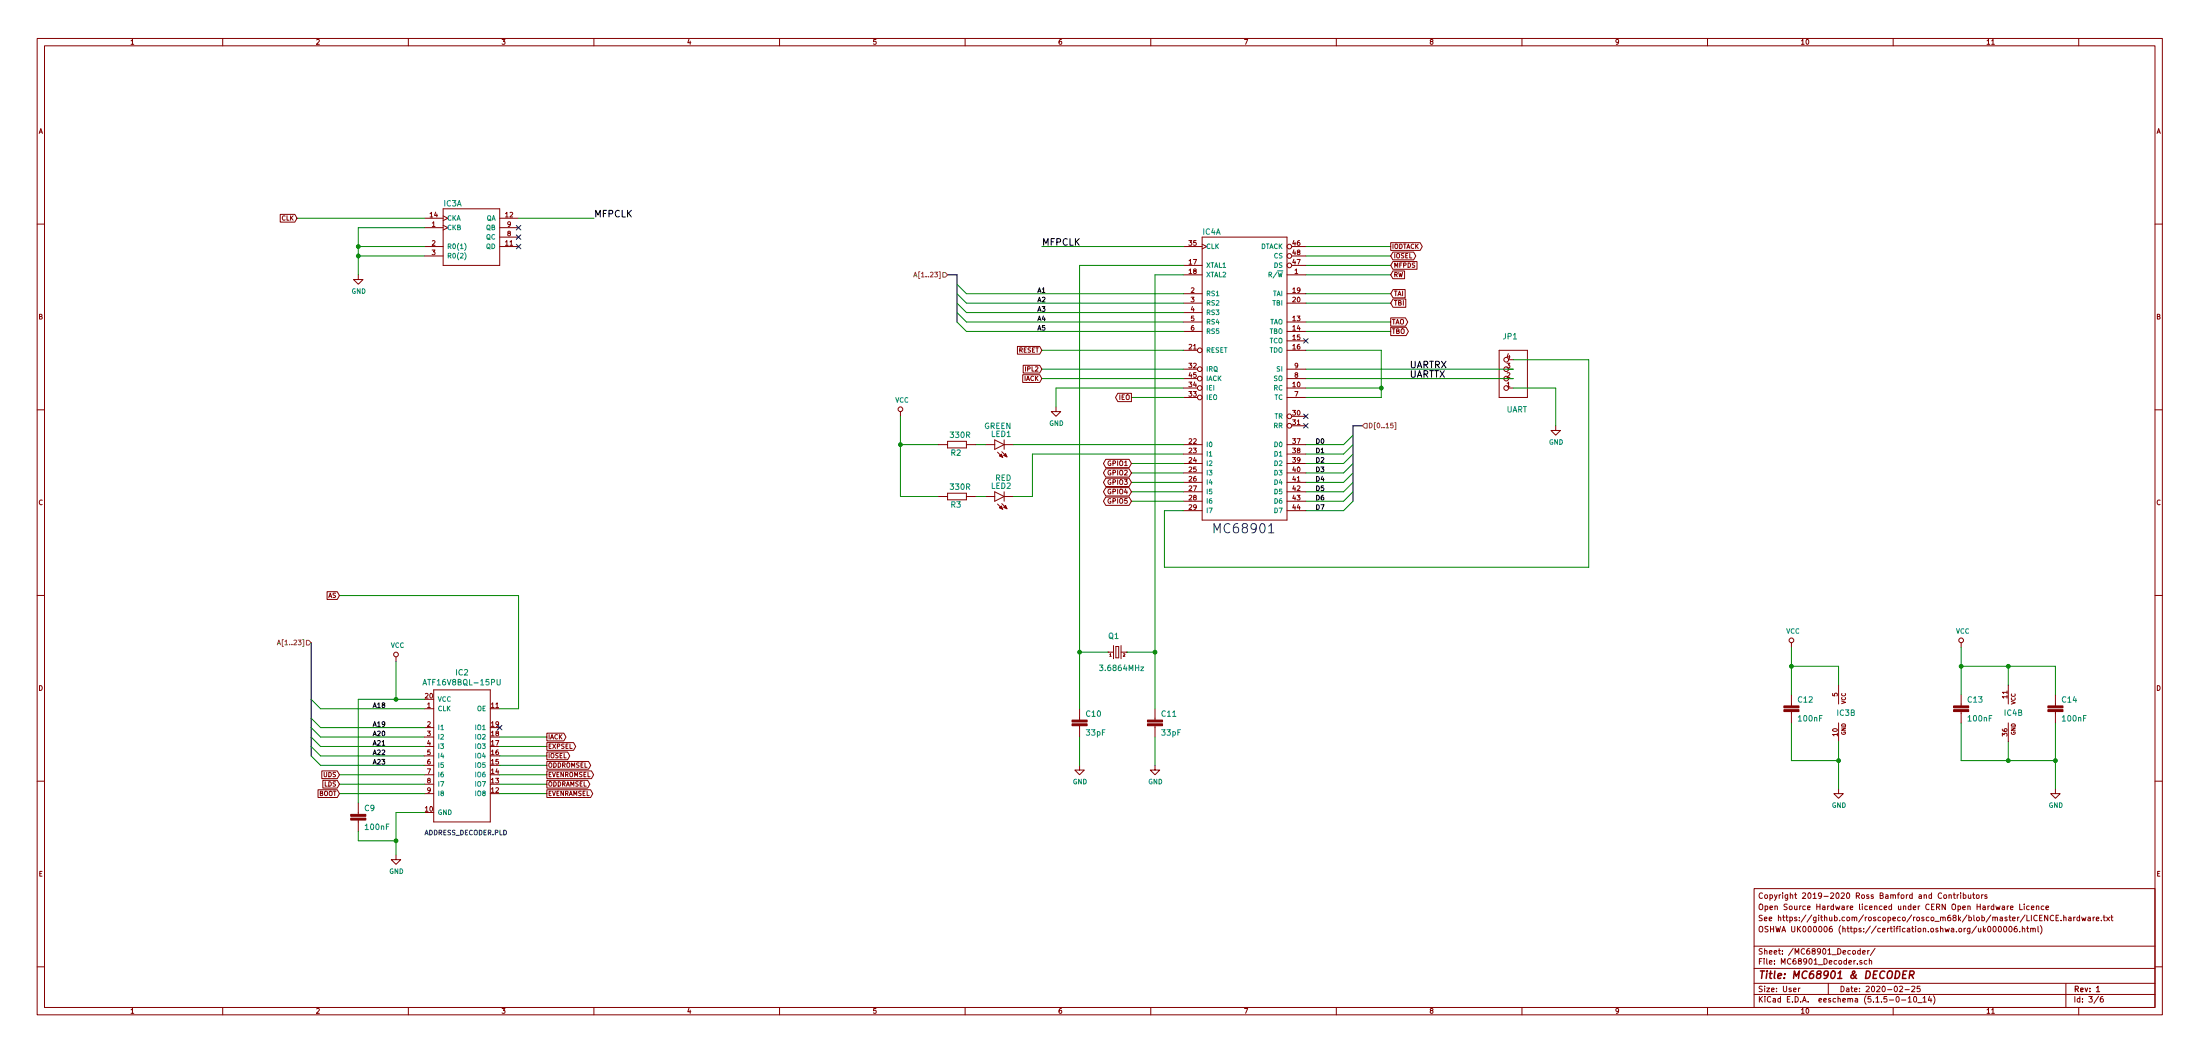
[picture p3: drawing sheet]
<svg xmlns="http://www.w3.org/2000/svg" width="593mm" height="283mm" viewBox="0 0 593 283" stroke-linecap="round" stroke-linejoin="round" font-family="sans-serif">
<g fill="none" stroke="#840000" stroke-width=".27">
<path d="M10 10.4h572.5v262.9h-572.5zM12 12.3h568.5v259h-568.5zM60 10.4v1.9M110 10.4v1.9M160 10.4v1.9M210 10.4v1.9M260 10.4v1.9M310 10.4v1.9M360 10.4v1.9M410 10.4v1.9M460 10.4v1.9M510 10.4v1.9"/>
<path d="M536.5 11.9h.8M560 10.4v1.9M75.5 57.7h3.9l.6 1.1-.6 1h-3.9zM114.3 58.8h5.1M119.4 58.1l1.2 .7-1.2 .6M119.4 56.2h15.2v15.3h-15.2zM134.6 58.8h5.1M10 60.3h2M96.5 74v1.3h1.3l-1.3 1.2-1.3-1.2h1.3M114.3 66.4h5.1M114.3 68.9h5.1M114.3 61.3h5.1"/>
<path d="M119.4 60.7l1.2 .6-1.2 .6M134.6 63.8h5.1M134.6 66.4h5.1M134.6 61.3h5.1M318.8 74h5M318.8 71.5h5M318.8 79.1h5M318.8 66.4h5M323.8 65.8l1.3 .6-1.3 .6M323.8 63.8h22.9v76.2h-22.9zM346.7 74h5.1M346.7 79.1h5.1"/>
<path d="M348 71.5h3.8M348 66.4h3.8M348 68.9h3.8M374.6 65.3h8l.6 1.1-.6 1h-8zM375.2 73h3.2v2.1h-3.2l-.6-1.1zM375.2 67.9h5.6l.6 1-.6 1.1h-5.6l-.6-1.1zM375.2 70.4h6.5v2.1h-6.5l-.6-1zM375.3 78h3.2v2.2h-3.2l-.7-1.1zM580.5 60.3h2M274.1 93.3h6l.6 1-.6 1.1h-6zM275.6 98.4h4.5l.6 1-.6 1.1h-4.5zM318.8 86.7h5"/>
<path d="M318.8 89.2h5M318.8 94.3h3.8M318.8 81.6h5M318.8 99.4h3.8M318.8 84.2h5M346.7 86.7h5.1M346.7 89.2h5.1M346.7 91.8h5.1M346.7 94.3h5.1M346.7 81.6h5.1M346.7 99.4h5.1M374.6 88.1h4.2l.6 1.1-.6 1.2h-4.2z"/>
<path d="M374.6 85.6h4l.6 1.1-.6 1.1h-4zM375.3 80.5h3.4v2.2h-3.4l-.7-1.1zM403.9 94.3h7.6v12.7h-7.6zM406.4 99.4h1.3M406.4 96.9h1.3M10 110.4h2M242.6 110.8v1.3M252.7 119.7h2.6M255.3 118.8h5v1.8h-5zM260.3 119.7h2.6M265.4 119.7h2.6M268 118.5l2.5 1.2-2.5 1.3z"/>
<path d="M270.5 119.7h2.5M270.5 118.5v2.5M275.5 100.9h4.6l.6 1-.6 1.1h-4.6zM284.5 109.6v1.2h1.2l-1.2 1.3-1.3-1.3h1.3M301.1 105.9h3.7v2.2h-3.7l-.6-1.1zM318.8 104.5h3.8M318.8 119.7h5M318.8 107h3.8M318.8 101.9h3.8M346.7 104.5h5.1M346.7 119.7h5.1M346.7 107h5.1"/>
<path d="M346.7 101.9h5.1M348 112.1h3.8M348 114.6h3.8M406.4 104.5h1.3M406.4 101.9h1.3M419.1 114.6v1.3h1.3l-1.3 1.3-1.3-1.3h1.3M580.5 110.4h2M252.7 133.7h2.6M255.3 132.8h5v1.8h-5zM260.3 133.7h2.6M265.4 133.7h2.6M268 132.4l2.5 1.3-2.5 1.3z"/>
<path d="M268.7 135.7l1.4 1.4M268.7 121.8l1.4 1.4M269.9 135.6l1.4 1.4M269.9 121.6l1.4 1.4M270.5 133.7h2.5M270.5 132.4v2.6M297.9 133.9h6.3l.6 1.1-.6 1.1h-6.3l-.6-1.1zM297.9 131.3h6.3l.6 1.1-.6 1.1h-6.3l-.6-1.1zM297.9 128.8h6.3l.6 1.1-.6 1.1h-6.3l-.6-1.1zM297.9 126.2h6.3l.6 1.1-.6 1.2h-6.3l-.6-1.2zM297.9 123.7h6.3l.6 1.1-.6 1.1h-6.3l-.6-1.1zM318.8 122.3h5"/>
<path d="M318.8 124.8h5M318.8 127.3h5M318.8 129.9h5M318.8 132.4h5M318.8 135h5M318.8 137.5h5M346.7 122.3h5.1M346.7 124.8h5.1M346.7 127.3h5.1M346.7 129.9h5.1M346.7 132.4h5.1M346.7 135h5.1"/>
<path d="M346.7 137.5h5.1M88.1 159.3h2.8l.5 1.1-.5 1h-2.8zM10 160.3h2M106.7 176.9v1.2M298.4 175.6h.1M298.4 175.6h1.6M300 173.8v3.6M300.6 174.1h.8v3h-.8zM302 175.6h1.5M302 173.8v3.6M303.5 175.6h.1M482.6 173.1v1.2"/>
<path d="M528.3 173.1v1.2M580.5 160.3h2M114.3 190.8h2.5M114.3 195.9h2.5M114.3 198.5h2.5M116.8 185.8h15.3v35.5h-15.3zM147.3 197.4h4.6l.6 1.1-.6 1h-4.6zM147.3 200h7.2l.6 1-.6 1.1h-7.2zM290.8 190.8v3.1M290.8 195.4v3.1M311.1 190.8v3.1M311.1 195.4v3.1"/>
<path d="M482.6 187v3.1M482.6 191.6v3.1M495.3 184.5v5.1M495.3 194.7v5M528.3 187v3.1M528.3 191.6v3.1M541 184.5v5.1M541 194.7v5M553.7 187v3.1M553.7 191.6v3.1M10 210.4h2M85.7 212.7h5.2l.5 1-.5 1.1h-5.2z"/>
<path d="M86.7 207.6h4.2l.5 1-.5 1.1h-4.2zM87 210.1h3.9l.5 1.1-.5 1h-3.9zM96.5 216.2v3.1M114.3 201h2.5M114.3 203.5h2.5M114.3 206.1h2.5M114.3 208.6h2.5M114.3 211.2h2.5M114.3 213.7h2.5M147.3 207.6h12l.6 1-.6 1.1h-12zM147.3 202.5h5.6l.6 1-.6 1.1h-5.6zM147.3 212.7h11.8l.6 1-.6 1.1h-11.8z"/>
<path d="M147.3 210.1h11l.6 1.1-.6 1h-11zM147.3 205h11.2l.6 1.1-.6 1h-11.2zM290.8 206.1v1.3h1.3l-1.3 1.2-1.2-1.2h1.2M311.1 206.1v1.3h1.3l-1.3 1.2-1.2-1.2h1.2M495.3 212.4v1.3h1.3l-1.3 1.3-1.3-1.3h1.3M553.7 212.4v1.3h1.3l-1.3 1.3-1.3-1.3h1.3M580.5 210.4h2M96.5 220.8v3.1M106.7 230.2v1.3h1.2l-1.2 1.3-1.3-1.3h1.3M472.5 239.3h108v32h-108zM472.5 254.8h108M501.1 256h-.4l-.3 .2 .1 .6 .6 .1"/>
<path d="M501.1 255.4v1.5M501.6 258.7l-.4-.1-.2 .2 .1 .3 .5 .1v.4h-.6M501.8 256.5l.7-.2-.1-.3h-.4l-.2 .2 .1 .7h.5M502.9 258.7l-.4-.1-.3 .3 .1 .6 .6 .1M503.1 256v.9M503.6 258.8l.5-.1 .1 .9M503.6 256l-.5 .2M503.6 258.1v1.5M505.1 255.4l-1.2 1.9M523.7 241.1h.6v.7h-.6zM525 241.1l.6-.1 .1 .9M525 240.9v1"/>
<path d="M526.2 240.9h.6M526.4 240.4v1.3l.4 .2M527.3 240.9v1M527.7 240.9l-.4 .3M528.2 240.4v.2M528.2 240.9v1M528.9 241l.4-.1 .3 .3-.1 .6-.6 .1M528.9 240.4v1.5M530.3 240.9v1l.6-.1M530.9 240.9v1M531.4 240.9h.6M531.6 240.4v1.3l.4 .2"/>
<path d="M532.5 241.1h.6v.7h-.6zM533.8 240.9v1M534.3 240.9l-.5 .3M535.3 241l-.4-.1-.2 .2v.3l.6 .1v.4h-.6M535.6 249.6l.2-.2a.8 .8 0 0 1 .5 .8 .8 .8 0 0 1-.5 .7l-.3-.5zM537.1 249.5l.2-.1a.81 .81 0 0 1 .5 .8 .81 .81 0 0 1-.5 .7 1 1 0 0 1-.2-1.4zM538.5 249.6l.2-.2a.81 .81 0 0 1 .5 .8 .81 .81 0 0 1-.5 .7l-.4-.5zM539.4 244h.6v1M540 249.5l.1-.1a.8 .8 0 0 1 .5 .8 .8 .8 0 0 1-.5 .7 1 1 0 0 1-.1-1.4zM540 244.3l-.7 .3 .2 .4 .5-.1M540.7 244v1M541.2 244l-.5 .2"/>
<path d="M541.3 249.6l.2-.2a.8 .8 0 0 1 .6 .8 .8 .8 0 0 1-.6 .7l-.3-.5zM541.6 244.5l.7-.2-.1-.3h-.4l-.2 .2 .1 .7h.5M543.3 249.4h-.3l-.3 .4-.1 .9 .3 .2 .5-.1-.1-.7-.4-.1-.3 .3M544.1 250.8v.1M544.1 243.5v1.5h.7M544.8 250.1l.6-.1 .1 .9M544.8 249.4v1.5M545.3 243.5v.1M545.3 244v1M545.9 250h.6M546.2 249.4v1.3l.3 .2M546.7 244h-.4l-.4 .2 .1 .6 .7 .1"/>
<path d="M547 250.1l.6-.1 .1 .9M547 250v.9M547.2 244.5l.8-.2-.1-.3h-.5l-.2 .2 .1 .7h.6M547.7 250.2l.2-.2h.3l.1 .9M548.6 244.1l.6-.1v1M548.6 244v1M549 249.4v1.3l.2 .2M549.7 249.2a1.71 1.71 0 0 1 0 2.3M550.6 244h-.4l-.3 .2 .1 .6 .6 .1M551.2 244.5l.7-.2-.1-.3h-.4l-.2 .2v.7h.6M551.7 246.5v1.4l-.9-1.4v1.4M553.2 246.6a.67 .67 0 0 0-.9 .6 .67 .67 0 0 0 .9 .6"/>
<path d="M553.9 247.2h.5M554.6 246.5h-.7v1.4h.7M555.2 247.8v.1M556 247.1l.5-.1 .1 .9M556 246.5v1.4M557.3 247h.6v.9M557.9 247.3l-.7 .3 .3 .3h.4M558.6 247v.9M559.1 247l-.5 .2M560.2 247h-.4l-.3 .2 .1 .6 .6 .1M560.2 246.5v1.4M560.8 247l.3 .9 .3-.7 .2 .7 .3-.9"/>
<path d="M562.5 247h.6v.9M563.1 247.3l-.7 .3 .3 .3h.4M563.9 247v.9M564.3 247l-.4 .2M564.7 247.5l.7-.2v-.3h-.5l-.2 .2 .1 .7h.6M566.1 247.8v.1M566.6 247h.6M566.8 246.5v1.2l.4 .2M567.5 247l.8 .9M568.3 247l-.8 .9M568.7 247h.5M568.9 246.5v1.2l.3 .2"/>
<path d="M10 260.3h2M60 271.3v2M110 271.3v2M160 271.3v2M210 271.3v2M260 271.3v2M310 271.3v2M360 271.3v2M410 271.3v2M460 271.3v2M472.5 267.8h108M472.5 264.8h108"/>
<path d="M472.5 260.8h108M484.5 266.1v.9M484.9 266.1l-.4 .2M492.5 264.8v3M510 271.3v2M511.7 265.7l.6-.1 .3 .4-.9 1h.9M512.3 269.3h1.1M513.2 266.5h1.1M514.1 268.8l.4-.5v1.5M514.1 269.8h.8M515 265.7l.6-.1 .2 .4-.9 1h.9M515.6 268.5l.2-.2a.81 .81 0 0 1 .5 .8 .81 .81 0 0 1-.5 .7l-.3-.5z"/>
<path d="M516.6 270h1.2M517.2 265.6h-.7l-.1 .7 .7-.1 .1 .7h-.8M518.1 268.8l.4-.5v1.5M518.1 269.8h.8M519.8 268.3l-.3 1.1h.9M520.2 268.9v.9M520.8 268.1a1.71 1.71 0 0 1 0 2.3M536.5 272.9h.8M556.5 264.8v6.5M560 271.3v2M565.4 268.3l-1.3 1.9M566.5 268.3h-.3l-.3 .4-.1 .9 .3 .2 .5-.1-.1-.7-.4-.1-.3 .3"/>
<path d="M580.5 260.3h2"/>
<circle cx="347.3" cy="66.4" r=".63"/>
<circle cx="347.3" cy="71.5" r=".63"/>
<circle cx="347.3" cy="68.9" r=".63"/>
<circle cx="323.2" cy="94.3" r=".63"/>
<circle cx="323.2" cy="99.4" r=".63"/>
<circle cx="405.8" cy="99.4" r=".63"/>
<circle cx="405.8" cy="96.9" r=".63"/>
<circle cx="242.6" cy="110.2" r=".63"/>
<circle cx="323.2" cy="101.9" r=".63"/>
<circle cx="323.2" cy="107" r=".63"/>
<circle cx="323.2" cy="104.5" r=".63"/>
<circle cx="347.3" cy="112.1" r=".63"/>
<circle cx="347.3" cy="114.6" r=".63"/>
<circle cx="405.8" cy="104.5" r=".63"/>
<circle cx="405.8" cy="101.9" r=".63"/>
<circle cx="106.7" cy="176.2" r=".63"/>
<circle cx="482.6" cy="172.4" r=".63"/>
<circle cx="528.3" cy="172.4" r=".63"/>
</g>
<path d="M564.8 266l.4-.4v1.4M564.8 267h.8" fill="none" stroke="#840000" stroke-width=".3"/>
<path d="M510.7 261.5a1.01 1.01 0 0 1 1.1 .9 1.01 1.01 0 0 1-.8 1.1h-.5zM512.6 262.4h.7M513.7 261.5h-1l-.2 2h1M514.4 262.5l1-.1 .2-.3v-.4l-.3-.2h-.7l-.3 2M514.9 262.5l.6 1" fill="none" stroke="#840000" stroke-width=".41"/>
<g fill="#840000" stroke="#840000" stroke-width=".27">
<path d="M288.8 194.9h4.1v.5h-4.1z"/>
<path d="M288.8 193.9h4.1v.5h-4.1z"/>
<path d="M309.1 194.9h4.1v.5h-4.1z"/>
<path d="M309.1 193.9h4.1v.5h-4.1z"/>
<path d="M480.6 191.1h4v.5h-4z"/>
<path d="M480.6 190.1h4v.5h-4z"/>
<path d="M94.5 220.3h4.1v.5h-4.1z"/>
<path d="M94.5 219.3h4.1v.5h-4.1z"/>
<path d="M551.7 191.1h4.1v.5h-4.1z"/>
<path d="M551.7 190.1h4.1v.5h-4.1z"/>
<path d="M526.3 191.1h4.1v.5h-4.1z"/>
<path d="M526.3 190.1h4.1v.5h-4.1z"/>
<path d="M269.2 136.7l.5-.5 .4 .9z"/>
<path d="M270.4 136.6l.5-.5 .4 .9z"/>
<path d="M269.2 122.8l.5-.5 .4 .9z"/>
<path d="M270.4 122.7l.5-.6 .4 .9z"/>
</g>
<path d="M125.2 65.5a1.4 1.4 0 0 1 0 1.9M125.2 68a1.4 1.4 0 0 1 0 2M113.9 184.4l.5-1.4 .5 1.4M114.1 184h.7M133.9 183v1.2l.3 .2 .5-.1v-1.3" fill="none" stroke="#008484" stroke-width=".27"/>
<path d="M255.3 74h2.5v12.7M367 114.6h-2.5v20.4M83.8 173.1v30.4" fill="none" stroke="#000084" stroke-width=".3"/>
<g fill="none" stroke="#008400" stroke-width=".27">
<path d="M80 58.8h34.3M139.7 58.8h20.3M96.5 66.4h17.8M96.5 68.9h17.8M114.3 61.3h-17.8v12.7M257.8 79.1l2.5 2.5h58.5M257.8 76.5l2.5 2.6h58.5M280.7 66.4h38.1M318.8 71.5h-28v119.3M318.8 74h-7.7v116.8M351.8 66.4h22.8M351.8 79.1h22.8"/>
<path d="M351.8 74h22.8M351.8 68.9h22.8M351.8 71.5h22.8M257.8 86.7l2.5 2.5h58.5M257.8 84.2l2.5 2.5h58.5M257.8 81.6l2.5 2.6h58.5M280.7 94.3h38.1M280.7 99.4h38.1M351.8 89.2h22.8M351.8 86.7h22.8M351.8 81.6h22.8M351.8 94.3h20.3v12.7h-20.3"/>
<path d="M351.8 99.4h55.9M407.7 96.9h20.3v55.8h-114.3v-15.2h5.1M242.6 112.1v21.6h10.1M242.6 119.7h10.1M262.9 119.7h2.5M273 119.7h45.8M280.7 101.9h38.1M304.8 107h14M318.8 104.5h-34.3v5.1M351.8 104.5h20.3M351.8 101.9h55.9M364.5 117.2l-2.6 2.5h-10.1"/>
<path d="M364.5 119.7l-2.6 2.6h-10.1M407.7 104.5h11.4v10.1M262.9 133.7h2.5M304.8 135h14M304.8 132.4h14M304.8 129.9h14M304.8 127.3h14M304.8 124.8h14M318.8 122.3h-40.7v11.4h-5.1M364.5 132.4l-2.6 2.6h-10.1M364.5 129.9l-2.6 2.5h-10.1M364.5 127.3l-2.6 2.6h-10.1"/>
<path d="M364.5 124.8l-2.6 2.5h-10.1M364.5 122.3l-2.6 2.5h-10.1M364.5 135l-2.6 2.5h-10.1M91.4 160.4h48.3v30.4h-5.1M106.7 178.1v10.2M290.8 175.6h7.6M303.5 175.6h7.6M482.6 179.4h12.7v5.1M482.6 174.3v12.7M528.3 174.3v12.7M528.3 179.4h25.4v7.6M541 179.4v5.1"/>
<path d="M83.8 198.5l2.6 2.5h27.9M83.8 188.3l2.6 2.5h27.9M83.8 193.4l2.6 2.5h27.9M83.8 195.9l2.6 2.6h27.9M114.3 188.3h-17.8v27.9M134.6 198.5h12.7M290.8 198.5v7.6M311.1 198.5v7.6M482.6 194.7v10.1h12.7M495.3 199.7v12.7M528.3 194.7v10.1h25.4M541 199.7v5.1"/>
<path d="M553.7 194.7v17.7M83.8 201l2.6 2.5h27.9M83.8 203.5l2.6 2.6h27.9M91.4 208.6h22.9M91.4 211.2h22.9M91.4 213.7h22.9M114.3 218.8h-7.6v11.4M134.6 201h12.7M134.6 203.5h12.7M134.6 206.1h12.7M134.6 208.6h12.7M134.6 211.2h12.7"/>
<path d="M134.6 213.7h12.7M96.5 223.9v2.5h10.2"/>
</g>
<path d="M246.2 74.6l.4-1.3 .4 1.3M246.3 74.2h.6M254 73.4h.6l.7 .6-.7 .6h-.6zM367.7 114h.6v1.3h-.6l-.7-.7zM375.3 113.9h-.6l-.1 .6 .5-.1 .2 .6-.2 .2-.5-.1M375.7 113.8h.3v1.8h-.3M74.7 173.6l.4-1.2 .5 1.2M74.8 173.3h.6M82.5 172.4h.7l.6 .7-.6 .6h-.7z" fill="none" stroke="#848400" stroke-width=".27"/>
<path d="M341.8 141.7l.7-.7v2.5M341.8 143.5h1.4" fill="none" stroke="#0000c2" stroke-width=".27"/>
<g fill="#008400" stroke="#008400" stroke-width=".27">
<circle cx="106.7" cy="188.3" r=".51"/>
<circle cx="96.5" cy="66.4" r=".51"/>
<circle cx="242.6" cy="119.7" r=".51"/>
<circle cx="541" cy="179.4" r=".51"/>
<circle cx="290.8" cy="175.6" r=".51"/>
<circle cx="528.3" cy="179.4" r=".51"/>
<circle cx="372.1" cy="104.5" r=".51"/>
<circle cx="482.6" cy="179.4" r=".51"/>
<circle cx="311.1" cy="175.6" r=".51"/>
<circle cx="96.5" cy="68.9" r=".51"/>
<circle cx="553.7" cy="204.8" r=".51"/>
<circle cx="541" cy="204.8" r=".51"/>
<circle cx="106.7" cy="226.4" r=".51"/>
<circle cx="495.3" cy="204.8" r=".51"/>
</g>
<g fill="none" stroke="#000084" stroke-width=".27">
<path d="M139.1 60.7l1.2 1.2M139.1 63.2l1.2 1.3M139.1 65.8l1.2 1.2M140.3 60.7l-1.2 1.2M140.3 63.2l-1.2 1.3M140.3 65.8l-1.2 1.2M351.2 91.2l1.2 1.2M352.4 91.2l-1.2 1.2M351.2 114l1.2 1.3M351.2 111.5l1.2 1.2M352.4 114l-1.2 1.3M352.4 111.5l-1.2 1.2"/>
<path d="M134 195.3l1.2 1.2M135.2 195.3l-1.2 1.2"/>
</g>
<text font-size="3.5" fill="#0000c2" x="326.4" y="143.6">MC68901</text>
<text font-size="2.8" fill="#840000" x="473.5" y="263.6">Title: MC68901 &amp; DECODER</text>
<g font-size="2.5">
<text x="160" y="58.5">MFPCLK</text>
<text x="280.7" y="66.1">MFPCLK</text>
<text x="379.7" y="99.2">UARTRX</text>
<text x="379.7" y="101.7">UARTTX</text>
</g>
<g font-size="2.1" fill="#008484">
<text x="119.6" y="55.6">IC3A</text>
<text x="324" y="63.2">IC4A</text>
<text x="405" y="91.4">JP1</text>
<text x="405.8" y="111">UART</text>
<text x="256.2" y="117.9">330R</text>
<text x="265.1" y="115.5">GREEN</text>
<text x="267.1" y="117.6">LED1</text>
<text x="256.2" y="122.7">R2</text>
<text x="256.2" y="131.9">330R</text>
<text x="267.1" y="131.6">LED2</text>
<text x="268.1" y="129.5">RED</text>
<text x="256.2" y="136.7">R3</text>
<text x="298.6" y="172">Q1</text>
<text x="114.8" y="184.5">ATF16V8BQL-15PU</text>
<text x="122.8" y="181.9">IC2</text>
<text x="296.8" y="180.7">3.6864MHz</text>
<text x="484.5" y="189.2">C12</text>
<text x="530.2" y="189.2">C13</text>
<text x="555.6" y="189.2">C14</text>
<text x="292.7" y="193">C10</text>
<text x="313" y="193">C11</text>
<text x="484.7" y="194.3">100nF</text>
<text x="494.9" y="192.7">IC3B</text>
<text x="530.4" y="194.3">100nF</text>
<text x="540" y="192.7">IC4B</text>
<text x="555.8" y="194.3">100nF</text>
<text x="292.7" y="198.1">33pF</text>
<text x="313.1" y="198.1">33pF</text>
<text x="98.2" y="218.4">C9</text>
<text x="98.6" y="223.5">100nF</text>
</g>
<g font-size="2.1" fill="#840000">
<text x="473.5" y="245">Open Source Hardware licenced under CERN Open Hardware Licence</text>
<text x="473.5" y="242">Copyright 2019-2020 Ross Bamford and Contributors</text>
<text x="473.5" y="251">OSHWA UK000006 (https://certification.oshwa.org/uk000006.html)</text>
<text x="473.5" y="248">See https://github.com/roscopeco/rosco_m68k/blob/master/LICENCE.hardware.txt</text>
<text x="473.5" y="257">Sheet: /MC68901_Decoder/</text>
<text x="473.5" y="259.7">File: MC68901_Decoder.sch</text>
<text x="473.5" y="269.9">KiCad E.D.A. eeschema (5.1.5-0-10_14)</text>
<text x="473.5" y="267.1">Size: User</text>
<text x="495.5" y="267.1">Date: 2020-02-25</text>
<text x="558.5" y="267.1">Rev: 1</text>
<text x="558.5" y="269.9">Id: 3/6</text>
</g>
<g font-size="1.8" fill="#840000">
<text x="35" y="12">1</text>
<text x="85" y="12">2</text>
<text x="135" y="12">3</text>
<text x="185" y="12">4</text>
<text x="235" y="12">5</text>
<text x="285" y="12">6</text>
<text x="335" y="12">7</text>
<text x="385" y="12">8</text>
<text x="435" y="12">9</text>
<text x="485" y="12">10</text>
<text x="535" y="12">11</text>
<text x="10.4" y="36">A</text>
<text x="580.9" y="36">A</text>
<text x="115.9" y="58.5">14</text>
<text x="136.2" y="58.5">12</text>
<text x="116.4" y="61.1">1</text>
<text x="136.7" y="63.6">8</text>
<text x="136.7" y="61.1">9</text>
<text x="116.4" y="66.1">2</text>
<text x="116.4" y="68.7">3</text>
<text x="136.2" y="66.1">11</text>
<text x="320.3" y="71.2">17</text>
<text x="320.3" y="66.1">35</text>
<text x="348.3" y="66.1">46</text>
<text x="348.3" y="71.2">47</text>
<text x="348.3" y="68.7">48</text>
<text x="320.3" y="73.8">18</text>
<text x="348.8" y="73.8">1</text>
<text x="320.8" y="78.8">2</text>
<text x="320.8" y="81.4">3</text>
<text x="320.8" y="83.9">4</text>
<text x="348.3" y="78.8">19</text>
<text x="348.3" y="81.4">20</text>
<text x="375.4" y="82.3">TBI</text>
<text x="375.4" y="79.7">TAI</text>
<text x="10.4" y="86">B</text>
<text x="320.8" y="86.5">5</text>
<text x="320.8" y="89">6</text>
<text x="348.3" y="86.5">13</text>
<text x="348.3" y="89">14</text>
<text x="374.9" y="89.9">TBO</text>
<text x="374.9" y="87.3">TAO</text>
<text x="580.9" y="86">B</text>
<text x="320.3" y="94.1">21</text>
<text x="348.3" y="91.5">15</text>
<text x="348.3" y="94.1">16</text>
<text x="320.3" y="99.2">32</text>
<text x="320.3" y="101.7">45</text>
<text x="348.8" y="101.7">8</text>
<text x="348.8" y="99.2">9</text>
<text x="405.9" y="101.7">2</text>
<text x="405.9" y="99.2">3</text>
<text x="405.9" y="96.6">4</text>
<text x="301.5" y="107.7">IEO</text>
<text x="320.3" y="106.8">33</text>
<text x="320.3" y="104.2">34</text>
<text x="348.3" y="104.2">10</text>
<text x="348.8" y="106.8">7</text>
<text x="405.9" y="104.2">1</text>
<text x="348.3" y="111.9">30</text>
<text x="320.3" y="119.5">22</text>
<text x="348.3" y="114.4">31</text>
<text x="348.3" y="119.5">37</text>
<text x="298.6" y="125.4">GPIO1</text>
<text x="320.3" y="122">23</text>
<text x="320.3" y="124.6">24</text>
<text x="348.3" y="122">38</text>
<text x="348.3" y="124.6">39</text>
<text x="298.6" y="130.5">GPIO3</text>
<text x="298.6" y="128">GPIO2</text>
<text x="320.3" y="127.1">25</text>
<text x="320.3" y="129.6">26</text>
<text x="348.3" y="127.1">40</text>
<text x="348.3" y="129.6">41</text>
<text x="10.4" y="136">C</text>
<text x="298.6" y="135.6">GPIO5</text>
<text x="298.6" y="133.1">GPIO4</text>
<text x="320.3" y="132.2">27</text>
<text x="320.3" y="134.7">28</text>
<text x="320.3" y="137.3">29</text>
<text x="348.3" y="132.2">42</text>
<text x="348.3" y="134.7">43</text>
<text x="348.3" y="137.3">44</text>
<text x="580.9" y="136">C</text>
<text x="10.4" y="186">D</text>
<text x="580.9" y="186">D</text>
<text x="114.6" y="188.1">20</text>
<text x="115.1" y="190.6">1</text>
<text x="132.4" y="190.6">11</text>
<text x="495" y="187.5" transform="rotate(-90 495 187.5)">5</text>
<text x="540.8" y="188" transform="rotate(-90 540.8 188)">11</text>
<text x="115.1" y="195.7">2</text>
<text x="132.4" y="195.7">19</text>
<text x="115.1" y="198.2">3</text>
<text x="115.1" y="200.8">4</text>
<text x="115.1" y="203.3">5</text>
<text x="132.4" y="203.3">16</text>
<text x="132.4" y="200.8">17</text>
<text x="132.4" y="198.2">18</text>
<text x="495" y="198.2" transform="rotate(-90 495 198.2)">10</text>
<text x="540.8" y="198.2" transform="rotate(-90 540.8 198.2)">36</text>
<text x="115.1" y="205.8">6</text>
<text x="115.1" y="208.4">7</text>
<text x="132.4" y="208.4">14</text>
<text x="132.4" y="205.8">15</text>
<text x="115.1" y="210.9">8</text>
<text x="115.1" y="213.5">9</text>
<text x="132.4" y="213.5">12</text>
<text x="132.4" y="210.9">13</text>
<text x="114.6" y="218.5">10</text>
<text x="10.4" y="236">E</text>
<text x="580.9" y="236">E</text>
<text x="35" y="272.9">1</text>
<text x="85" y="272.9">2</text>
<text x="135" y="272.9">3</text>
<text x="185" y="272.9">4</text>
<text x="235" y="272.9">5</text>
<text x="285" y="272.9">6</text>
<text x="335" y="272.9">7</text>
<text x="385" y="272.9">8</text>
<text x="435" y="272.9">9</text>
<text x="485" y="272.9">10</text>
<text x="535" y="272.9">11</text>
</g>
<g font-size="1.8" fill="#008484">
<text x="120.4" y="59.4">CKA</text>
<text x="131" y="59.4">QA</text>
<text x="120.4" y="61.9">CKB</text>
<text x="131" y="64.5">QC</text>
<text x="131" y="61.9">QB</text>
<text x="120.4" y="67">R0(1)</text>
<text x="120.4" y="69.6">R0(2)</text>
<text x="131" y="67">QD</text>
<text x="324.9" y="67">CLK</text>
<text x="339.5" y="67">DTACK</text>
<text x="343.2" y="69.6">CS</text>
<text x="324.9" y="72.1">XTAL1</text>
<text x="324.9" y="74.6">XTAL2</text>
<text x="342.3" y="74.6">R/W</text>
<text x="343.2" y="72.1">DS</text>
<text x="94.7" y="79.1">GND</text>
<text x="324.9" y="79.7">RS1</text>
<text x="324.9" y="82.3">RS2</text>
<text x="342.8" y="79.7">TAI</text>
<text x="342.8" y="82.3">TBI</text>
<text x="324.9" y="84.8">RS3</text>
<text x="324.9" y="87.3">RS4</text>
<text x="324.9" y="89.9">RS5</text>
<text x="342" y="87.3">TAO</text>
<text x="342" y="89.9">TBO</text>
<text x="324.9" y="95">RESET</text>
<text x="342" y="92.4">TCO</text>
<text x="342" y="95">TDO</text>
<text x="324.9" y="100">IRQ</text>
<text x="344" y="100">SI</text>
<text x="324.9" y="107.7">IEO</text>
<text x="324.9" y="105.1">IEI</text>
<text x="324.9" y="102.6">IACK</text>
<text x="343.1" y="105.1">RC</text>
<text x="343.1" y="102.6">SO</text>
<text x="343.3" y="107.7">TC</text>
<text x="241.1" y="108.4">VCC</text>
<text x="343.3" y="112.7">TR</text>
<text x="282.7" y="114.6">GND</text>
<text x="343.1" y="115.3">RR</text>
<text x="417.3" y="119.7">GND</text>
<text x="324.9" y="120.4">I0</text>
<text x="324.9" y="122.9">I1</text>
<text x="324.9" y="125.4">I2</text>
<text x="343.4" y="120.4">D0</text>
<text x="343.4" y="122.9">D1</text>
<text x="343.4" y="125.4">D2</text>
<text x="324.9" y="128">I3</text>
<text x="324.9" y="130.5">I4</text>
<text x="343.4" y="128">D3</text>
<text x="343.4" y="130.5">D4</text>
<text x="324.9" y="133.1">I5</text>
<text x="324.9" y="135.6">I6</text>
<text x="343.4" y="133.1">D5</text>
<text x="343.4" y="135.6">D6</text>
<text x="324.9" y="138.1">I7</text>
<text x="343.4" y="138.1">D7</text>
<text x="481.2" y="170.6">VCC</text>
<text x="526.9" y="170.6">VCC</text>
<text x="105.3" y="174.4">VCC</text>
<text x="117.9" y="191.5">CLK</text>
<text x="117.9" y="188.9">VCC</text>
<text x="128.5" y="191.5">OE</text>
<text x="117.9" y="196.6">I1</text>
<text x="128.2" y="196.6">IO1</text>
<text x="117.9" y="199.1">I2</text>
<text x="117.9" y="201.6">I3</text>
<text x="128.2" y="201.6">IO3</text>
<text x="128.2" y="199.1">IO2</text>
<text x="117.9" y="204.2">I4</text>
<text x="117.9" y="206.7">I5</text>
<text x="117.9" y="209.3">I6</text>
<text x="128.2" y="209.3">IO6</text>
<text x="128.2" y="206.7">IO5</text>
<text x="128.2" y="204.2">IO4</text>
<text x="117.9" y="211.8">I7</text>
<text x="117.9" y="214.3">I8</text>
<text x="128.2" y="214.3">IO8</text>
<text x="128.2" y="211.8">IO7</text>
<text x="289" y="211.2">GND</text>
<text x="309.3" y="211.2">GND</text>
<text x="117.9" y="219.4">GND</text>
<text x="493.5" y="217.5">GND</text>
<text x="551.9" y="217.5">GND</text>
<text x="104.9" y="235.3">GND</text>
</g>
<g font-size="1.8" fill="#848400">
<text x="247.3" y="74.6">A[1..23]</text>
<text x="368.6" y="115.3">D[0..15]</text>
<text x="75.9" y="173.7">A[1..23]</text>
</g>
<g font-size="1.8">
<text x="279.4" y="78.8">A1</text>
<text x="279.4" y="81.4">A2</text>
<text x="279.4" y="83.9">A3</text>
<text x="279.4" y="89">A5</text>
<text x="279.4" y="86.5">A4</text>
<text x="354.3" y="119.5">D0</text>
<text x="354.3" y="124.6">D2</text>
<text x="354.3" y="122">D1</text>
<text x="354.3" y="127.1">D3</text>
<text x="354.3" y="129.6">D4</text>
<text x="354.3" y="132.2">D5</text>
<text x="354.3" y="134.7">D6</text>
<text x="354.3" y="137.3">D7</text>
<text x="100.3" y="190.6">A18</text>
<text x="100.3" y="195.7">A19</text>
<text x="100.3" y="198.2">A20</text>
<text x="100.3" y="200.8">A21</text>
<text x="100.3" y="203.3">A22</text>
<text x="100.3" y="205.8">A23</text>
</g>
<text font-size="1.8" fill="#0000c2" x="114.3" y="224.9">ADDRESS_DECODER.PLD</text>
<g font-size="1.7" fill="#840000">
<text x="75.8" y="59.4">CLK</text>
<text x="374.9" y="67">IODTACK</text>
<text x="375.4" y="69.5">IOSEL</text>
<text x="375.4" y="74.6">RW</text>
<text x="375.4" y="72.1">MFPDS</text>
<text x="274.4" y="94.9">RESET</text>
<text x="276.4" y="100">IPL2</text>
<text x="275.9" y="102.5">IACK</text>
<text x="88.4" y="161">AS</text>
<text x="147.6" y="199.1">IACK</text>
<text x="147.6" y="201.6">EXPSEL</text>
<text x="87.2" y="209.2">UDS</text>
<text x="147.6" y="209.2">EVENROMSEL</text>
<text x="147.6" y="204.1">IOSEL</text>
<text x="147.6" y="206.7">ODDROMSEL</text>
<text x="85.9" y="214.3">BOOT</text>
<text x="87.4" y="211.8">LDS</text>
<text x="147.6" y="214.3">EVENRAMSEL</text>
<text x="147.6" y="211.8">ODDRAMSEL</text>
</g>
<g font-size="1.5" fill="#840000">
<text x="497.2" y="189.6" transform="rotate(-90 497.2 189.6)">VCC</text>
<text x="543" y="189.7" transform="rotate(-90 543 189.7)">VCC</text>
<text x="497.2" y="198" transform="rotate(-90 497.2 198)">GND</text>
<text x="543" y="198" transform="rotate(-90 543 198)">GND</text>
</g>
<g font-size="1" fill="#840000">
<text x="298.9" y="176.8">1</text>
<text x="302.6" y="176.8">2</text>
</g>
</svg>
